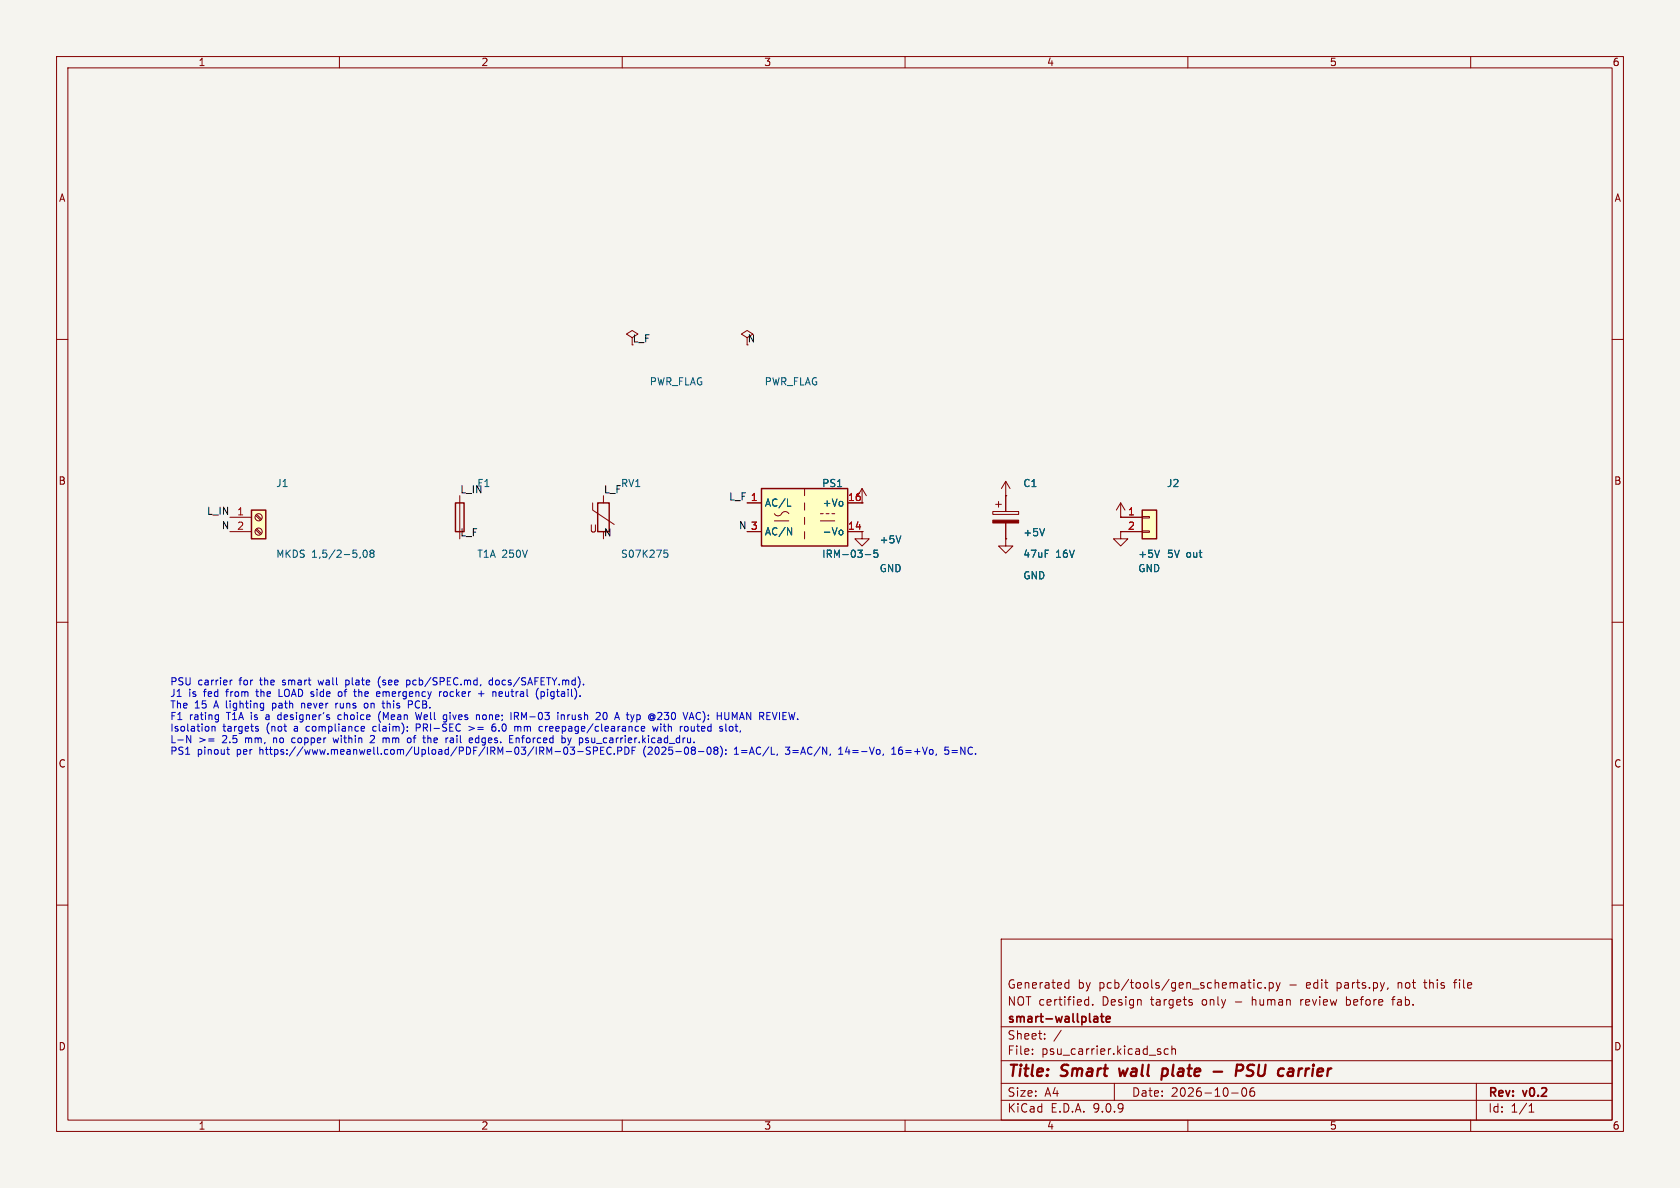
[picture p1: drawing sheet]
<svg xmlns="http://www.w3.org/2000/svg" width="297mm" height="210mm" viewBox="0 0 297 210" stroke-linecap="round" stroke-linejoin="round" font-family="sans-serif">
<path d="M0 0h297v210h-297z" fill="#f5f4ef" stroke="#f5f4ef" stroke-width=".18"/>
<g fill="none" stroke="#840000" stroke-width=".18">
<path d="M10 10h277v190h-277zM12 12h273v186h-273zM60 10v2M110 10v2M160 10v2M210 10v2M260 10v2M111.8 59.7l1-.6-1-.7-1.1 .7 1.1 .6v1.3M10 60h2M285 60h2M104.8 88.9v1.3l3.8 2.5M106.7 87.6v1.3"/>
<path d="M152.4 88.9h.1M152.4 94v1.3h1.3l-1.3 1.2-1.3-1.2h1.3M152.4 94h.1M152.4 86.4l-.8 1.2M152.4 86.4l.8 1.2M152.4 86.4v2.5M10 110h2M285 110h2M10 160h2M177 166h108v32h-108zM188.4 174.6h.6M188.4 173.8h.6"/>
<path d="M189 173.2v1.5M192 176.7l.5 .1M192.5 176.2v1.5M192.5 177.6l-.5 .1M193.2 177.6v.1M210.6 177.2l.2 .2-.2 .3M210.6 176.7l.1 .1M220.6 173.7h.6M220.8 173.2v1.3l.4 .2M221.7 173.2v.1M221.7 173.7v1M223 173.8l-.4-.1-.3 .3v.4l.2 .2h.5"/>
<path d="M223.7 174.6v.1M224.4 173.8l.4-.1 .3 .3v.4l-.1 .2h-.6M224.4 173.7v1.5M225.6 173.7l.4 1M226 174.7l-.2 .4-.2 .1M226.3 173.7l-.3 1M230 176.7v1M230.1 176.8l-.1 .2M238 177.6l.5 .1M238 176.2v1.5M238.5 176.7l-.5 .1M245.4 174.6l-.2 .3"/>
<path d="M246 176.7h.6M246.6 176.2l-.4 .2v1.3M251.7 173.7h.5M257 173.7h.5M257.4 173.2l-.2 .2v1.3M285 160h2M60 198v2M110 198v2M160 198v2M177 194.5h108M177 191.5h108M177 187.5h108"/>
<path d="M177 181.5h108M182.5 186.3v.1M182.5 185.5v.1M184.7 183.6v.1M184.7 182.8v.1M187.6 182.1l-1.3 2M197 191.5v3M204.8 185.9l.4 .1v.2l-.2 .2h-.3M204.8 185.4l.4 .1M206.5 185.5l-.4-.1-.3 .3v.4l.2 .2h.5M207.2 185.5l.2-.1 .3 .1 .1 .9M207.2 184.9v1.5"/>
<path d="M210 198v2M217.7 193.2h1.2M219.7 192.4l.2-.1a.81 .81 0 0 1 .6 .6 .81 .81 0 0 1-.3 .8l-.2 .1a.81 .81 0 0 1-.3-1.4zM221.7 192.3a.59 .59 0 0 0-.7 .6v.6l.1 .2 .4 .1 .2-.1 .1-.5-.1-.3h-.5l-.2 .3M260 198v2M261 191.5v6.5M270.3 196.6h.9M270.3 195.5l.4-.4v1.5"/>
</g>
<path d="M197.8 188.9l.3 1.3 .5-.9M205.4 190.1l.2 .1 .6-.1M205.6 189l.2-.1 .5 .1M205.6 188.9l-.3 2M214.5 189.4h1.6M218.6 189.3h.7a.55 .55 0 0 0 .5-.5 .55 .55 0 0 0-.3-.6h-.8l-.3 2M220.4 190.1l.7 .1M221 188.2l-.2 .1a.46 .46 0 0 0-.3 .5 .46 .46 0 0 0 .4 .4l.3 .1M228.6 189l-.1 1.2" fill="none" stroke="#840000" stroke-width=".4"/>
<path d="M193.8 179.7l.3 .2v.8M194.6 179.7h.5M194.8 179.2v1.3l.3 .2M194.1 180.6l-.5 .1M194.1 180l-.5 .1M195.6 180.2l.7-.2-.1-.2-.4-.1-.2 .2v.7h.6" fill="none" stroke="#840000" stroke-width=".3"/>
<path d="M117.4 97.2h.6M117.4 97.8l.4-.1 .3 .3-.1 .5h-.6M159.3 94.7l-.5 1.3" fill="none" stroke="#006464" stroke-width=".18"/>
<path d="M105.7 88.9h2v5.1h-2z" fill="none" stroke="#840000" stroke-width=".25"/>
<path d="M134.6 86.4h15.3v10.1h-15.3z" fill="#ffffc2"/>
<path d="M134.6 86.4h15.3v10.1h-15.3z" fill="none" stroke="#840000" stroke-width=".25"/>
<g fill="none" stroke="#840000" stroke-width=".18">
<path d="M132.1 88.9h2.5M132.1 94h2.5M136.9 90.8a.8 .8 0 0 0 .8 .4 .8 .8 0 0 0 .7-.6 .73 .73 0 0 1 1 .2M136.9 92.1h2.5M142.2 86.4v1.2M142.2 88.9v1.3M142.2 91.4v1.3M142.2 94v1.3M145 92.1h2.6M145 90.8h.5M146 90.8h.6M147.1 90.8h.5"/>
<path d="M149.9 88.9h2.5M149.9 94h2.5M175.5 90.4h4.6v.5h-4.6zM176 89.2h1M176.5 88.6v1.1M177.8 87.6v2.8M177.8 92.5v2.8M198.1 94v1.3h1.3l-1.3 1.2-1.3-1.2h1.3M198.1 94h.1M198.1 91.4h.1M198.1 88.9l-.7 1.3M198.1 88.9l.8 1.3"/>
<path d="M198.1 88.9v2.5"/>
</g>
<path d="M139.2 89.5h.6M139.2 93.3l.7 1.3v-1.3M148.6 93.7l.3 .1 .1 .2-.1 .4-.3 .2M153 98h.9M155.1 97.2h-.6v.7l.2-.2 .4 .1 .1 .2-.1 .4-.1 .1-.5-.1M205 97.2l-.4 1.3" fill="none" stroke="#006464" stroke-width=".18"/>
<path d="M175.5 91.9h4.6v.6h-4.6z" fill="#840000" stroke="#840000" stroke-width=".18"/>
<path d="M201.9 90.2h2.6v5.1h-2.6z" fill="#ffffc2"/>
<path d="M80.5 88.9h1.5v5.1h-1.5zM201.9 90.2h2.6v5.1h-2.6z" fill="none" stroke="#840000" stroke-width=".25"/>
<path d="M81.3 87.6v6.4M177.8 95.3v1.2h1.3l-1.3 1.3-1.3-1.3h1.3M177.8 95.3h.1M177.8 87.6h.1M177.8 85.1l-.8 1.3M177.8 85.1l.8 1.3M177.8 85.1v2.5M198.1 91.4h3.8M198.1 94h3.8M201.9 91.3h1.3v.3h-1.3zM201.9 93.9h1.3v.2h-1.3z" fill="none" stroke="#840000" stroke-width=".18"/>
<path d="M184.7 93.4l-.5 1.3" fill="none" stroke="#006464" stroke-width=".18"/>
<path d="M44.4 90.2h2.6v5.1h-2.6z" fill="#ffffc2"/>
<path d="M44.4 90.2h2.6v5.1h-2.6z" fill="none" stroke="#840000" stroke-width=".25"/>
<g fill="none" stroke="#840000" stroke-width=".18">
<path d="M132.1 59.7l1-.6-1-.7-1 .7 1 .6v1.3M40.6 91.4h3.8M40.6 94h3.8M45.2 91.1l.9 .8M45.2 93.6l.9 .9M45.4 90.9l.8 .9M45.4 93.5l.8 .8M132.1 94h2.5M132.1 88.9h2.5M149.9 94h2.5M149.9 88.9h2.5M152.4 94h.1"/>
<path d="M152.4 88.9h.1M177.8 87.6h.1M177.8 95.3h.1M177.8 87.6v2.8M177.8 92.5v2.8M198.1 91.4h.1M198.1 94h.1M198.1 91.4h3.8M198.1 94h3.8"/>
<circle cx="45.7" cy="91.4" r=".63"/>
<circle cx="45.7" cy="94" r=".63"/>
</g>
<g fill="none" stroke="#006464" stroke-width=".18">
<path d="M63.7 98.5l-.1 .2M64.4 97.3l.1-.1a.68 .68 0 0 1 .4 .7 .68 .68 0 0 1-.4 .6 .84 .84 0 0 1-.1-1.2zM65.6 97.8l-.2-.2 .2-.4h.3l.2 .3-.2 .3M65.6 97.8l-.2 .2 .1 .4 .1 .1h.4l.1-.2v-.3l-.2-.2M65.6 97.8h.3M139.2 89.5h.6M139.2 93.3l.7 1.3v-1.3M148.6 93.7l.3 .1 .1 .2-.1 .4-.3 .2M153 98h.9M155.1 97.2h-.6v.7l.2-.2 .4 .1 .1 .2-.1 .4-.1 .1-.5-.1M159.3 94.7l-.5 1.3M184.7 93.4l-.5 1.3"/>
<path d="M205 97.2l-.4 1.3"/>
</g>
<g fill="none" stroke="#0000c2" stroke-width=".18">
<path d="M67.2 119.6a1.46 1.46 0 0 0 0 2M87.1 119.8v1.3M33 130l.7 1.3v-1.3M36.9 130.6h.9M36.9 131h.9M37.5 128.4v.9M38 128.6v.7M38.6 126.4v1l-.2 .2M38.6 127.1l-.3 .1M40.1 132.5h.5M40.3 133.2l.3 .1M40.7 120.2v.9"/>
<path d="M41 120.2l-.3 .3M45.3 128.8l.3 .1 .1 .2-.2 .2h-.2M45.3 128.4l.3 .1M46.2 124.3l.4 .1M46.6 124.3v1l-.1 .2-.3 .1M46.6 125.1l-.4 .1M49.1 126.5v.5l.1 .1M49.3 121.8v1.3h.6M51.8 130.4l-.2 .3v.4l.2 .2M53.3 124.3v.9M53.5 124.3l-.2 .1M56.2 120.2l.3 .9"/>
<path d="M58.9 130.4l.2 .9 .3-.6M59.4 124.3v.9M59.7 124.3l-.3 .3M60.2 126.4h-.3l-.2 .2 .1 .5 .4 .1M60.3 122.3h-.3l-.2 .2 .1 .5 .1 .1h.3M61.1 120.2v1.3M61.1 121l.4 .1M61.5 120.2l-.4 .1M62.9 123.1h.1M64 128.4l.4 .1v.2l-.6 .1M64.4 129.2l-.4 .1M64.9 124.4l-.3-.1-.2 .3v.4l.2 .2 .3-.1"/>
<path d="M66.1 130.1l-.4-.1-.2 .1M66.1 128.4l-.2 .2v.4l.2 .3M66.1 130.6l-.7 .7h.8M66.7 122.3h.4l.1 .3-.6 .1M67.1 126.1a1.48 1.48 0 0 0 .2 1.6M67.1 123.1h-.4M67.7 123.9v1.1M67.9 125.2h.1M68.3 130.6v.7M71.9 120.3l.4-.1 .2 .3-.1 .5h-.5M71.9 120.2v1.3M72.3 130.4l.3 .1 .1 .2-.1 .5-.3 .1"/>
<path d="M72.8 124.5l-.6 .1M73.5 125.9l.3 1.3 .2-.9 .2 .9M73.6 128.6h.5M74.1 128h-.5v1.3M75.6 130v1.3M76 130.4l-.4 .2M77.7 122.3v.8M77.8 122.4l-.1 .1M78.5 122.4v.6l.3 .1M78.6 126.4h.4M79 127.1l-.4 .1M79 126.4v1l-.3 .2"/>
<path d="M79.6 130.5h.5l.1 .8M80.2 130.8h-.4l-.2 .2 .2 .3 .4-.1M82.9 128.4l1 .4-1 .3M83.5 130.5l.1 .3-.6 .1M84.4 126.4l.4 .1v.7M84.5 130.4l-.3 .1-.2 .2 .1 .5 .4 .1M84.6 122.6h1M85.1 122.1v1M85.4 126.5v.6M87 128.3l-.1 .7 .3 .3 .4-.1 .1-.2v-.3l-.3-.2M87.1 120.3l-.4-.1-.2 .3 .1 .5h.5M87.2 128.5l-.3 .2"/>
<path d="M88.2 122.5l.1 .6h.5M88.8 122.6l-.6 .1M90.3 125.9v1.3M90.9 126.6l.6-.1 .2-.1-.1-.3-.7-.2v1.3M91.2 128.4l.3 .2M91.2 130.6l.2-.2 .3 .1 .1 .8M91.2 130.4v.9M91.2 126.6l.5 .6M91.5 128.6v.7M92 128.5l-.3-.1-.2 .2M95 123.4l.2 .2M95.7 122.3v1.2"/>
<path d="M95.8 128.4l.1 .1M95.9 129.2l-.1 .1M96.2 122.4v.6l-.2 .1h-.3M98.6 125.9v.2M98.6 126.4v.8M99.2 126.5l.2-.1h.3l.1 .8M99.2 126.4v.8M99.8 132.1h.1a.68 .68 0 0 1 .5 .6 .68 .68 0 0 1-.5 .6l-.1-.1M99.9 130.6v.6M100.4 130.4l.3 .9M100.7 131.3l-.3 .4M100.8 132.1h.8l-.4 .5h.1"/>
<path d="M101 130.4l-.3 .9M101.5 132.7l.1 .4-.1 .2h-.5l-.2-.1M102.1 132.9h1M103.9 132.7l.3 .1 .2 .3-.3 .2h-.5M104.2 132.1h.2M104.9 132.1v1.2M105.5 132.7h-.6M105.9 125.9l.2 .3v.3l-.8 .7h.8M106.2 132.1v1.2h.6M107.1 126l-.1-.1a.68 .68 0 0 0-.4 .7 .68 .68 0 0 0 .4 .6l.1-.1M107.3 132.6a.51 .51 0 0 0 .1 .6 .51 .51 0 0 0 .7 0M108.6 133.2v.1"/>
<path d="M109.2 132.1v1.2M109.8 132.7h-.6M110.5 132.1v1.2h.5l.2-.7M111.7 132.1v1.2M113.4 128.6v.6h.5M114 128.6v.1l-.6 .1M115.4 128.4l.2 .9 .3-.7 .2 .7 .2-.9M116.3 126l.5-.1 .2 .4-.8 .9h.8M121.1 128.5l.1-.1 .4 .1 .1 .5-.2 .2-.3 .1-.1-.2zM123.5 125.9a.68 .68 0 0 0-.5 .7 .68 .68 0 0 0 .5 .6M125.3 132.1a.68 .68 0 0 1 .4 .6 .68 .68 0 0 1-.4 .6M126.4 132.6l-.2 .3 .1 .3 .1 .1h.4l.1-.2v-.2l-.2-.3"/>
<path d="M126.4 132.6l-.2-.2 .2-.3h.3l.2 .2-.2 .3M126.4 132.6h.3M127.3 131.9a1.46 1.46 0 0 1 0 1.9M128.3 128v1.1l.2 .2M128.3 132.6v.1M128.3 133.2v.1M129 128.5v.6M129.8 133.3h.8M129.9 126.8l-.4-.9v1.3M130.1 132.3l-.3 .1M137.4 133.3v.2M138.8 133.2l.6 .1"/>
<path d="M138.8 132.1h.8l-.4 .5h.2M148.3 133.3h.7M148.3 132.4l.3-.3v1.2M156.2 133.3l-.1 .2M157.6 133.3h.8M157.6 132.4l.4-.3v1.2M167.7 132.1h-.6l-.1 .6 .2-.1h.4l.1 .2v.4l-.2 .1-.5-.1"/>
</g>
<g font-size="2.8" fill="#840000">
<text x="178" y="190.9">Title:</text>
<text x="187.7" y="190.9">Smart</text>
<text x="198.7" y="190.9">wall</text>
<text x="207.1" y="190.9">plate</text>
<text x="221.7" y="190.9">PSU</text>
<text x="230" y="190.9">carrier</text>
</g>
<g font-size="2.1" fill="#840000">
<text x="178" y="178">NOT certified.</text>
<text x="178" y="175">Generated</text>
<text x="190.5" y="175">by</text>
<text x="194.3" y="175">pcb/tools/gen_schematic.py</text>
<text x="194.9" y="178">Design</text>
<text x="203.6" y="178">targets</text>
<text x="212.8" y="178">only</text>
<text x="218.7" y="178">-</text>
<text x="221.9" y="178">human</text>
<text x="228" y="175">-</text>
<text x="230.6" y="178">review</text>
<text x="231.2" y="175">edit</text>
<text x="236.7" y="175">parts.py,</text>
<text x="238.8" y="178">before</text>
<text x="247.2" y="178">fab.</text>
<text x="247.7" y="175">not</text>
<text x="252.5" y="175">this</text>
<text x="258" y="175">file</text>
<text x="178" y="184">Sheet:</text>
<text x="178" y="181.2">smart-wallplate</text>
<text x="178" y="186.7">File:</text>
<text x="184.1" y="186.7">psu_carrier.kicad_sch</text>
<text x="178" y="196.9">KiCad</text>
<text x="178" y="194.1">Size:</text>
<text x="184.7" y="194.1">A4</text>
<text x="185.7" y="196.9">E.D.A.</text>
<text x="193.3" y="196.9">9.0.9</text>
<text x="200" y="194.1">Date:</text>
<text x="207" y="194.1">2026-10-06</text>
<text x="263" y="194.3">Rev:</text>
<text x="263" y="196.9">Id:</text>
<text x="267.1" y="196.9">1/1</text>
<text x="269.4" y="194.3">v0.2</text>
</g>
<g font-size="1.8" fill="#840000">
<text x="35" y="11.9">1</text>
<text x="85" y="11.9">2</text>
<text x="135" y="11.9">3</text>
<text x="185" y="11.9">4</text>
<text x="235" y="11.9">5</text>
<text x="285" y="11.9">6</text>
<text x="10.3" y="35.9">A</text>
<text x="285.3" y="35.9">A</text>
<text x="10.3" y="85.9">B</text>
<text x="285.3" y="85.9">B</text>
<text x="104.1" y="94.3">U</text>
<text x="10.3" y="135.9">C</text>
<text x="285.3" y="135.9">C</text>
<text x="10.3" y="185.9">D</text>
<text x="285.3" y="185.9">D</text>
<text x="35" y="199.9">1</text>
<text x="85" y="199.9">2</text>
<text x="135" y="199.9">3</text>
<text x="185" y="199.9">4</text>
<text x="235" y="199.9">5</text>
<text x="285" y="199.9">6</text>
</g>
<g font-size="1.8" fill="#0f0f0f">
<text x="111.8" y="60.6">L_F</text>
<text x="132.1" y="60.6">N</text>
<text x="81.3" y="87.3">L_IN</text>
<text x="106.7" y="87.3">L_F</text>
<text x="128.8" y="88.6">L_F 1</text>
<text x="36.5" y="91.1">L_IN</text>
<text x="39.1" y="93.6">N</text>
<text x="81.3" y="94.9">L_F</text>
<text x="106.7" y="94.9">N</text>
<text x="130.5" y="93.6">N 3</text>
</g>
<g font-size="1.8" fill="#006464">
<text x="114.8" y="68.3">PWR_FLAG</text>
<text x="135.1" y="68.3">PWR_FLAG</text>
<text x="48.7" y="86.3">J1</text>
<text x="84.3" y="86.3">F1</text>
<text x="109.7" y="86.3">RV1</text>
<text x="135.1" y="89.8">AC/L</text>
<text x="145.2" y="86.3">PS1</text>
<text x="145.3" y="89.8">+Vo</text>
<text x="180.8" y="86.3">C1</text>
<text x="206.2" y="86.3">J2</text>
<text x="135.1" y="94.8">AC/N</text>
<text x="145.3" y="94.8">-Vo</text>
<text x="180.8" y="95">+5V</text>
<text x="48.7" y="98.8">MKDS</text>
<text x="55.1" y="98.8">1,5/2-5,08</text>
<text x="84.3" y="98.8">T1A 250V</text>
<text x="109.7" y="98.8">S07K275</text>
<text x="145.2" y="98.8">IRM-03-5</text>
<text x="155.4" y="96.3">+5V</text>
<text x="155.4" y="101.3">GND</text>
<text x="180.8" y="98.8">47uF</text>
<text x="186.6" y="98.8">16V</text>
<text x="201.1" y="101.3">GND</text>
<text x="201.1" y="98.8">+5V</text>
<text x="206.2" y="98.8">5V</text>
<text x="209.7" y="98.8">out</text>
<text x="180.8" y="102.6">GND</text>
</g>
<g font-size="1.8" fill="#a90000">
<text x="132.6" y="88.6">1</text>
<text x="149.8" y="88.6">16</text>
<text x="41.8" y="91.2">1</text>
<text x="41.8" y="93.7">2</text>
<text x="132.6" y="93.7">3</text>
<text x="149.8" y="93.7">14</text>
<text x="199.3" y="91.2">1</text>
<text x="199.3" y="93.7">2</text>
</g>
<g font-size="1.8" fill="#0000c2">
<text x="30" y="121.5">PSU</text>
<text x="30" y="123.5">J1</text>
<text x="30" y="125.6">The</text>
<text x="33.3" y="123.5">is</text>
<text x="34.4" y="125.6">15</text>
<text x="35" y="121.5">carrier</text>
<text x="36.2" y="123.5">fed</text>
<text x="38" y="125.6">A lighting</text>
<text x="40.3" y="123.5">from</text>
<text x="42.4" y="121.5">for</text>
<text x="45.8" y="123.5">the</text>
<text x="46.3" y="121.5">the</text>
<text x="48.6" y="125.6">path</text>
<text x="49.9" y="123.5">LOAD side</text>
<text x="50.4" y="121.5">smart</text>
<text x="53.9" y="125.6">never</text>
<text x="57" y="121.5">wall</text>
<text x="60.2" y="125.6">runs</text>
<text x="60.9" y="123.5">of</text>
<text x="61.9" y="121.5">plate</text>
<text x="63.9" y="123.5">the</text>
<text x="65.5" y="125.6">on</text>
<text x="67.9" y="121.5">(see</text>
<text x="68.1" y="123.5">emergency</text>
<text x="68.9" y="125.6">this</text>
<text x="73.1" y="121.5">pcb/SPEC.md,</text>
<text x="73.6" y="125.6">PCB.</text>
<text x="79.3" y="123.5">rocker</text>
<text x="86.4" y="123.5">+</text>
<text x="88" y="121.5">docs/SAFETY.md).</text>
<text x="89.2" y="123.5">neutral</text>
<text x="97" y="123.5">(pigtail).</text>
<text x="30" y="127.6">F1</text>
<text x="30" y="129.7">Isolation</text>
<text x="30" y="131.7">L-N</text>
<text x="33.5" y="127.6">rating</text>
<text x="35.1" y="131.7">&gt;=</text>
<text x="39.4" y="129.7">targets</text>
<text x="39.4" y="131.7">2.5</text>
<text x="40.2" y="127.6">T1A is</text>
<text x="43.6" y="131.7">mm,</text>
<text x="47.2" y="129.7">(not</text>
<text x="47.4" y="127.6">a</text>
<text x="48.8" y="131.7">no</text>
<text x="49.8" y="127.6">designer's</text>
<text x="52.2" y="131.7">copper</text>
<text x="52.3" y="129.7">a</text>
<text x="54.6" y="129.7">compliance</text>
<text x="59.8" y="131.7">within</text>
<text x="60.6" y="127.6">choice</text>
<text x="66.6" y="131.7">2</text>
<text x="66.6" y="129.7">claim):</text>
<text x="67.9" y="127.6">(Mean</text>
<text x="68.9" y="131.7">mm</text>
<text x="73.5" y="131.7">of</text>
<text x="74.4" y="129.7">PRI-SEC</text>
<text x="74.8" y="127.6">Well</text>
<text x="76.5" y="131.7">the</text>
<text x="79.8" y="127.6">gives</text>
<text x="80.7" y="131.7">rail</text>
<text x="83.9" y="129.7">&gt;=</text>
<text x="85.1" y="131.7">edges.</text>
<text x="85.9" y="127.6">none;</text>
<text x="88.2" y="129.7">6.0</text>
<text x="92.2" y="127.6">IRM-03</text>
<text x="92.3" y="131.7">Enforced</text>
<text x="92.4" y="129.7">mm</text>
<text x="97" y="129.7">creepage/clearance</text>
<text x="100.7" y="127.6">inrush</text>
<text x="101.8" y="131.7">by</text>
<text x="105.1" y="131.7">psu_carrier.kicad_dru.</text>
<text x="107.7" y="127.6">20</text>
<text x="111.3" y="127.6">A typ</text>
<text x="117.3" y="129.7">with</text>
<text x="117.6" y="127.6">@230</text>
<text x="122.3" y="129.7">routed</text>
<text x="124" y="127.6">VAC):</text>
<text x="129.5" y="129.7">slot,</text>
<text x="130.1" y="127.6">HUMAN REVIEW.</text>
<text x="30" y="133.7">PS1</text>
<text x="34.9" y="133.7">pinout</text>
<text x="42" y="133.7">per</text>
<text x="46.2" y="133.7">https://www.meanwell.com/Upload/PDF/IRM-03/IRM-03-SPEC.PDF</text>
<text x="114.2" y="133.7">(2025-08-08):</text>
<text x="130.5" y="133.7">1=AC/L,</text>
<text x="139.8" y="133.7">3=AC/N,</text>
<text x="149.4" y="133.7">14=-Vo,</text>
<text x="158.9" y="133.7">16=+Vo,</text>
<text x="168.5" y="133.7">5=NC.</text>
</g>
</svg>
